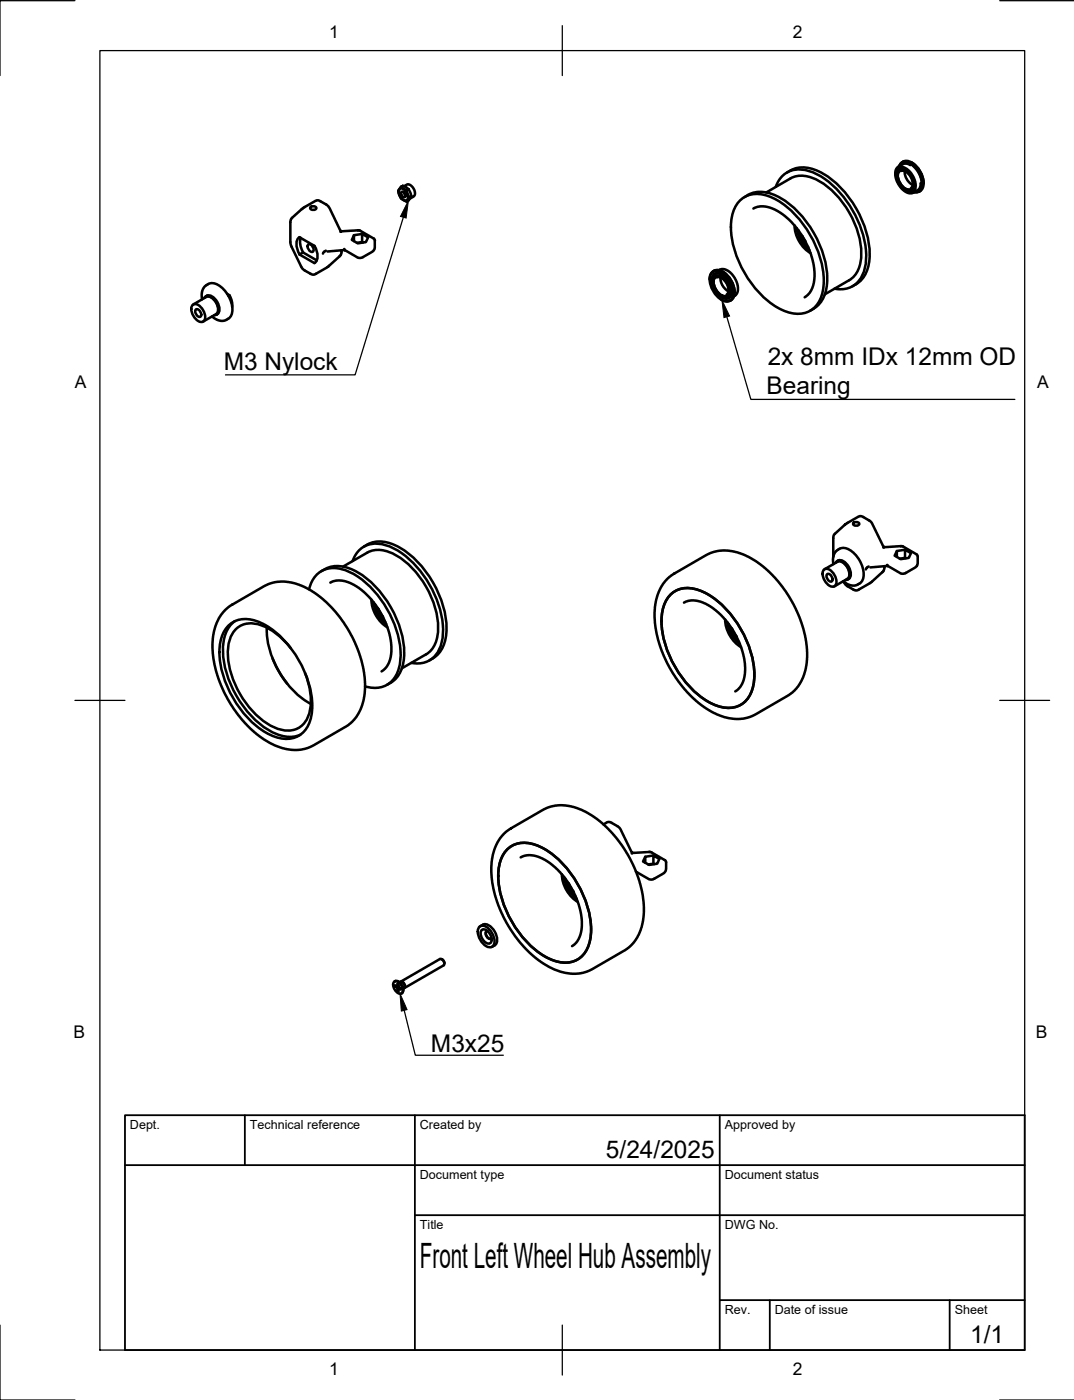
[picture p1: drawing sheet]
<svg xmlns="http://www.w3.org/2000/svg" width="215mm" height="280mm" viewBox="0 0 215 280" stroke-linecap="round" stroke-linejoin="round" font-family="sans-serif">
<!-- layer: Visible -->
<g fill="none" stroke="#000" stroke-width=".51">
<path d="M79.7 38.2h.1M80 37.7a1.55 1.55 0 0 1 1.4 2.4 1.55 1.55 0 0 1-1.4-2.4zM80.2 37.4l.4-.2 1.1 .7M80.2 37.4l.4-.2zM80.2 37.4h.1M80.2 39.7h.1M80.3 38.4l.2-.1a.68 .68 0 0 1 .6 .5 .68 .68 0 0 1-.2 .7 .79 .79 0 0 1-.6-1.1zM80.6 37.2h.1M80.8 37.3l.6-.4h.5l.4 .3 .5 .7 .2 .5v.6l-.2 .3-.8 .4M80.8 38.5l.3 .5M81.3 38.1l.4-.2 .6 1.4M81.4 38.1h.1"/>
<path d="M81.7 37.9l-.4 .2M81.7 37.8h.1M81.9 39.5l-.5-1a.88 .88 0 0 0-.8-.8h-.1a.39 .39 0 0 0-.4-.2 .39 .39 0 0 0-.3 .4l-.1 .4 .4 1.1 .4 .5 .8 .4M81.9 39.5h.1M82.3 39.3l-.4 .2M82.3 39.3h.1M148.9 39.4a5.9 5.9 0 0 1 6.8-.1 20.2 20.2 0 0 1 9.8 17.1 6.3 6.3 0 0 1-2.7 5.3M155.2 37.4a4.9 4.9 0 0 1 6.6-3.2 17.7 17.7 0 0 1 9.7 9.7 15.8 15.8 0 0 1 1.5 9.7 5 5 0 0 1-6.1 4.2M157.4 34.5a6 6 0 0 1 6.7 0 20.2 20.2 0 0 1 9.9 17 6.2 6.2 0 0 1-3.5 5.8M158.1 35.7l-4.9 2.8M158.1 35.7a5.6 5.6 0 0 1 5.4 .3 18.1 18.1 0 0 1 8.8 15.2 5.6 5.6 0 0 1-2.4 4.9M179.6 35v.1"/>
<path d="M179.6 35a.97 .97 0 0 1 .5-1 .97 .97 0 0 1 1.1 .1 3 3 0 0 1 1.4 3.6 .98 .98 0 0 1-1.4 .1M179.6 34.6h.1M179.7 34.3v.1M179.8 34.2a1.15 1.15 0 0 1 1.8 .2 3.1 3.1 0 0 1 1 3.3 1.15 1.15 0 0 1-1.9-.2 3.1 3.1 0 0 1-.9-3.3zM179.8 34.3a1.4 1.4 0 0 1 2.2 .5 2.66 2.66 0 0 1 .5 2.9 1.4 1.4 0 0 1-2.1-.6 2.66 2.66 0 0 1-.6-2.8zM180.1 34h.1M180.2 34.2l.8 .1 .7 .5 .5 .6 .4 1v.6l-.4 .7M180.2 33.9l-.1 .1a1.12 1.12 0 0 0-.5 1M180.6 33.4a1.24 1.24 0 0 0-1.3 1.7 4 4 0 0 0 2.6 3.3 1.01 1.01 0 0 0 1.2-.6M180.7 32.3l-.2 .2M180.7 32.3a2.59 2.59 0 0 1 2.9 1.4 4.1 4.1 0 0 1 .8 4.2l-.3 .3M181 34.2v.7l.4 1 .5 .7 .7 .4"/>
<path d="M181.2 37.8h.1M181.2 37.8a1.16 1.16 0 0 0 1.1 .1M181.6 38h.1M181.8 38h.1M182.1 33l-.7-.3-.6 .1-1.2 .6-.3 .4-.2 .5v.9l.6 1.7 .6 .7 .7 .7 .6 .3 .8 .1 1.5-.9 .3-1.2M182.1 32.8l.7 .5 .9 1.1 .5 1.1 .2 1.2M182.3 37.9h.1M182.4 32.5h.1M182.4 37.9h.1M182.4 32.5a5.1 5.1 0 0 1 2.4 4.2M182.5 37.8l-.2 .1M182.6 38.4a2.53 2.53 0 0 1-2.8-1.7 2.49 2.49 0 0 1 0-3.2l.8-.1 .8 .4 1.2 1.4 .4 .9 .2 1.1-.2 .8-.4 .4"/>
<path d="M182.9 38.4a1.48 1.48 0 0 0 1.6-1.9 4.8 4.8 0 0 0-3.2-4.1 1.23 1.23 0 0 0-1.4 .8 1.46 1.46 0 0 1 2.5-.4 4.9 4.9 0 0 1 2 4.9 1.25 1.25 0 0 1-1.5 .7M184.1 38.2l-.2 .1M40.9 59.6a1.15 1.15 0 0 1 1.9 .3 2.6 2.6 0 0 1 .6 3l-.5 .2M41.2 59.4l-2.5 1.5M41.2 59.4a2.05 2.05 0 0 1 2.3 1.7 1.42 1.42 0 0 1-.3 1.7l-2.6 1.5M41.3 59.2l-.1 .1M41.3 59.2a1.88 1.88 0 0 1 2.2 1.2 1.78 1.78 0 0 1-.2 2.6M41.6 56.9l-.8 .6-.3 .6-.2 .8 .1 1M41.7 56.8a2.72 2.72 0 0 1 3 1.1 5.4 5.4 0 0 1 1.6 5.2l-.6 .7-1.1 .4-1.2-.2-1-.7M45.4 58.8l.5 .3-.2 .1M45.9 59.1l.4 1 .1 1.3M59.9 50.9l.7-.4 2.8 1.6"/>
<path d="M59.9 50.9l3 1.7M60.2 47.6a3.5 3.5 0 0 0 .4 2.9M61.7 48.9a.99 .99 0 0 1 .9 1.5 .99 .99 0 0 1-.9-1.5zM62.2 41.4a.68 .68 0 0 1 1.1 .3 .68 .68 0 0 1-.7 .3 .68 .68 0 0 1-.5-.5zM62.9 49.2l-3-1.8a2.29 2.29 0 0 0-.3 2.9l.3 .6M62.9 49.2a3.1 3.1 0 0 1 .3 3.2l-.3 .2M65.2 50.1l-.6 .6M68.1 46.4l.1-.1-2.5-5-.3-.3-1.8-.9-.6 .1-2.5 1.5-2.4 2.3v4.8l2.2 4.6 .4 .6 1.5 .8 .7 .1 2.8-1.6 2.3-2.1M68.2 51l-.3 .3M68.3 50.1l-.1 .9M69 50.1l-3.5 .2M70.8 47.1l-.4 .9 1.2 .7 1.6-.3 .4-.9-1.2-.7v1.6l.2 .1"/>
<path d="M71.6 46.1l-3.4 .2M71.6 46.1l.4 .1 2.7 1.5 .3 .4M71.6 46.1h.1M72.4 46.8l-1.6 .3v1.1M72.4 48.4l-1 .2M75 48.1v1.5l-.3 .5-2.5 1.5-.7-.1-2.6-1.5v-.2M81.3 40.3l.4-.2zM81.4 40.3h.1M81.7 40.1l.6-.8-.5 .3-.5 .7M141.9 55.8v.1M142 55.8a1.46 1.46 0 0 1 .7-1.5 1.46 1.46 0 0 1 1.7 .1 5.1 5.1 0 0 1 2.3 4.8 1.41 1.41 0 0 1-2.3 .8M142.5 54.5a2.18 2.18 0 0 1 2.9 .9 4.4 4.4 0 0 1 1 4.3 1.65 1.65 0 0 1-2.6-.1 4.5 4.5 0 0 1-1.6-4.8z"/>
<path d="M142.6 54.3a2.06 2.06 0 0 1 2.7 .6 4.2 4.2 0 0 1 1.3 4.8l-.3 .3M142.7 56.3h.1M142.8 56.3a.97 .97 0 0 1 .4-1 .97 .97 0 0 1 1.1 .1 3 3 0 0 1 1.4 3.6 .98 .98 0 0 1-1.4 .1M142.8 55.8v.1M142.9 55.6h.1M142.9 54.8l.6-.1 .7 .1 .7 .6 .8 .9 .4 1 .2 1-.1 .9-.5 .5M142.9 55.5a1.15 1.15 0 0 1 1.9 .2 3.1 3.1 0 0 1 .9 3.3 1.15 1.15 0 0 1-1.8-.2 3.1 3.1 0 0 1-1-3.3zM142.9 54.8a2.53 2.53 0 0 0 .1 3.2 2.53 2.53 0 0 0 2.8 1.7M143 55.5a1.4 1.4 0 0 1 2.1 .6 2.66 2.66 0 0 1 .6 2.9 1.4 1.4 0 0 1-2.2-.6 2.66 2.66 0 0 1-.5-2.9zM143.2 55.3a1.16 1.16 0 0 0-.5 1M143.3 55.2l-.1 .1M143.3 55.5l.5-.1 .5 .2 .5 .4 .6 .7 .3 .9v.7l-.4 .7"/>
<path d="M143.4 55.2l-.2 .1M143.7 54.7a1.24 1.24 0 0 0-1.3 1.6 4 4 0 0 0 2.6 3.4 1.01 1.01 0 0 0 1.2-.7M143.8 54l1-.2 .7 .3 .9 .8 .6 .7 .5 1.3 .1 1.1-.2 .7-.5 .6M144.1 55.5l.1 .8 .4 .9 .5 .6 .6 .5M144.3 60h.1M144.3 59.1h.1M144.3 59.1a1.16 1.16 0 0 0 1.2 .1M144.5 54.3l.1 .1M144.6 54.4a5.1 5.1 0 0 1 2.4 4.1M144.7 59.3h.1M145 59.3h.1M145.5 59.2h.1"/>
<path d="M145.6 59.1l-.1 .1M147.9 40.3a5.3 5.3 0 0 1 6.4-.8 19.4 19.4 0 0 1 9.5 11.4 11.9 11.9 0 0 1-.1 9.7 4.9 4.9 0 0 1-5.9 1.9 16.5 16.5 0 0 1-8.9-7.9 17.1 17.1 0 0 1-2.4-11.6l.3-1.1zM150.7 41.7l.9-.3 1.4-.1 1 .2 1.7 .8 1.4 1 1.3 1.2 2.1 2.8 1.1 2 .7 1.8 .4 1.5 .2 2v1.6l-.4 1.3-.6 1.1-.9 .9M158.9 45.1a6.8 6.8 0 0 0 3.2 5.5M159.4 45.6a5.9 5.9 0 0 0 2.5 4.4M159.7 46l.6 1.7 .6 1 .8 .8M160.5 47.2l.6 1.1M169.8 56.1l-4.8 2.8M38.5 61a1.61 1.61 0 0 1 2.1 1.1 1.61 1.61 0 0 1-.1 2.3 2.47 2.47 0 0 1-2-3.4zM39.2 61.9a.99 .99 0 0 1 .9 1.5 .99 .99 0 0 1-.9-1.5zM146.2 60.1l-.2 .1M162.8 61.8l-.7 .4"/>
<path d="M61.8 117.9a5 5 0 0 1 6.5-4 15.8 15.8 0 0 1 8.8 7.3 18.2 18.2 0 0 1 2.9 11.5 5.1 5.1 0 0 1-5.9 4.9l-1.1-.3M65 113.9l-.7 .4M65 113.9a6.3 6.3 0 0 1 6 .3 20.2 20.2 0 0 1 9.8 17 6.3 6.3 0 0 1-2.7 5.4M66.1 116.6l1-.4 1.1-.1 1.4 .3 1.2 .6 1.6 1.1 1.5 1.4 2.2 3 1 1.9 .6 1.7 .6 3.2-.1 1.7-.4 1.6-.6 1.1-.9 .6M68.6 113.4l4.9-2.8a5.6 5.6 0 0 1 5.4 .3 18.1 18.1 0 0 1 8.7 15.2 5.6 5.6 0 0 1-2.4 4.8l-4.9 2.8M70.5 112.3a4.9 4.9 0 0 1 6.7-3.2 17.7 17.7 0 0 1 9.6 9.6 15.8 15.8 0 0 1 1.6 9.8 5 5 0 0 1-6.1 4.1M72.8 109.4a6 6 0 0 1 6.7-.1 20.2 20.2 0 0 1 9.8 17 6.3 6.3 0 0 1-3.4 5.8M74.3 120a6.8 6.8 0 0 0 3.2 5.5M133.4 115.9l1.4-1.1 6.4-3.7 1.4-.6 1.4-.3 2.6 .1 2.1 .6 2.5 1.4 1.9 1.5 2.7 2.7 2.1 2.9 1.5 3 1.3 3.5 .7 3.6v2.9l-.3 1.6-.4 1.4-.7 1.3-.7 1.1-1.5 1.3-6.6 3.8-1.1 .5-1.5 .4-1.3 .1-1.5-.2-2.2-.7-2.3-1.2-2-1.6-2.7-2.7-2.1-2.9-1.8-3.7-1.3-4-.5-3.4 .3-3.2 .4-1.3 .6-1.5zM134 119.1a5.3 5.3 0 0 1 6.5-.8 19.4 19.4 0 0 1 9.5 11.4 11.9 11.9 0 0 1-.2 9.7 4.9 4.9 0 0 1-5.9 2 16.5 16.5 0 0 1-8.9-8 17.1 17.1 0 0 1-2.4-11.6l.4-1zM164.8 114a1.61 1.61 0 0 1 2.1 1 1.61 1.61 0 0 1-.1 2.4 2.47 2.47 0 0 1-2-3.4zM165.5 114.8a.99 .99 0 0 1 .9 1.5 .99 .99 0 0 1-.9-1.5z"/>
<path d="M166.7 112.9v-1.6l.3-.8 .4-.4a2.14 2.14 0 0 1 3.1 .3 5.7 5.7 0 0 1 2.1 5.6l-.7 .8-1 .4-1-.2-1.2-.7M167.1 112.6a1.15 1.15 0 0 1 2 .3 2.6 2.6 0 0 1 .6 2.9l-.6 .2M167.4 112.3a1.42 1.42 0 0 1 2 .6 2.57 2.57 0 0 1 .6 2.7l-.2 .2M167.5 112.4a2.05 2.05 0 0 1 2.3 1.7 1.42 1.42 0 0 1-.3 1.7M167.5 112.4l-2.5 1.5M169.5 115.8l-2.6 1.5M169.8 115.8l-.2 .1M170.8 104.6a.68 .68 0 0 1 1.1 .3 .68 .68 0 0 1-.7 .3 .68 .68 0 0 1-.5-.5zM173.8 113.3l-.4 .3-.2 .3M176.6 114.4l-2.4 2.1-2.8 1.6-.6-.1-1.4-.8-.6-.8M176.8 109.5l-.1 .1M176.8 109.5l-2.5-5-1.7-1.1-.6-.1-2.9 1.6-2.3 2.1-.1 .5v3.9"/>
<path d="M176.9 113.5l-.1 .6-.3 .4M176.9 113.3v.3M176.9 109.4h.1M177.5 113l.1 .2M177.6 113.2l-3.5 .3M179.4 110.2l-.4 1 1.2 .7 1.6-.3 .4-.9-1.2-.7v1.6l.2 .1M180.4 109.3l-3.5 .2M180.4 109.3l3.1 1.7 .1 1.7-.2 .5-2.6 1.6-.7-.1-2.5-1.5M181 110l-1.6 .2v1.2M181 111.6l-1 .2M45 122.1l1.1-.9 6.7-3.9 1-.5 1.7-.4h2.2l2.1 .6 2.2 1 2.4 1.7 2.7 2.7 2.2 3 1.7 3.2 1.3 3.5 .7 3.6v2.9l-.3 1.6-.5 1.6-1.4 2.2-1.6 1.4-6.5 3.7-1 .5-1.7 .4-2.6-.1-2.2-.7-2.5-1.3-1.9-1.5-2.6-2.7-2.3-3.2-1.9-3.9-1.1-3.6-.4-3.3 .3-3.2 .4-1.6 .6-1.2zM45.6 125.3a5.3 5.3 0 0 1 6.4-.8 19.4 19.4 0 0 1 9.5 11.4 11.9 11.9 0 0 1-.1 9.7 4.9 4.9 0 0 1-5.9 2 16.5 16.5 0 0 1-8.9-8 17.1 17.1 0 0 1-2.4-11.6l.3-1z"/>
<path d="M47 124.3a6.7 6.7 0 0 0-2.4 5.5 20.4 20.4 0 0 0 9.6 16.5 6.7 6.7 0 0 0 5.9 .7M53.4 125.6a18.1 18.1 0 0 0 8.8 15.2M54.5 131.7a22.5 22.5 0 0 0 2.9 5.1M58.1 129.6a11.6 11.6 0 0 0-7.6-4.9 4.5 4.5 0 0 0-4.8 4.3 17.1 17.1 0 0 0 4.8 13.3 9.9 9.9 0 0 0 7.6 3.8 4.5 4.5 0 0 0 3.9-4.2 13.7 13.7 0 0 0-1-7.2M74.7 120.5a5.9 5.9 0 0 0 2.5 4.4M75 120.9l.3 1.1 .5 1.1 1.3 1.3M75.6 121.7l.3 .8 .7 1M75.7 121.8l.9 1.6M78.1 136.6l-.7 .4M136.8 120.6l.9-.4 1.4-.1 1 .3 1.5 .6 1.5 1.1 1.3 1.2 1.5 1.7 1 1.6 1.5 3.3 .4 1.5 .3 2-.1 1.4-.3 1.6-.7 1.1-.9 .8M145.1 124a6.8 6.8 0 0 0 3.2 5.5M145.5 124.5a5.9 5.9 0 0 0 2.5 4.3"/>
<path d="M145.8 124.9l.5 1.7 .7 1 .8 .8M146.4 125.7l.3 .8 .7 1M146.4 125.8l1 1.6M100.8 166.9l1.2-1 6.7-3.9 1.2-.5 1.3-.3 1.9-.1 2.3 .6 1.9 .8 2.7 1.8 2.5 2.5 2.3 2.9 1.8 3.3 1.3 3.3 .5 2.1 .4 2.2v2.6l-.7 2.9-.6 1.5-.7 .9-.9 1-.9 .6-6.5 3.8-1 .5-1.3 .3-2 .1-2.2-.4-2.2-1-2.8-1.9-2.7-2.6-2.1-2.8-1.9-3.5-1.3-3.5-.7-3.6v-2l.1-1.6 .4-1.5 .5-1.4 .8-1.4zM101.3 170.1a5.3 5.3 0 0 1 6.5-.8 19.4 19.4 0 0 1 9.5 11.4 11.9 11.9 0 0 1-.1 9.7 4.9 4.9 0 0 1-6 1.9 16.5 16.5 0 0 1-8.8-7.9 17.1 17.1 0 0 1-2.5-11.6l.4-1.1zM104.2 171.5l1-.3 1.1-.1 1.4 .3 1.3 .6 1.5 1 1.2 1.1 2.2 2.9 1 1.7 .8 2.2 .4 1.4 .3 2-.1 1.7-.3 1.3-.6 1.1-1 .9M112.4 174.9a6.8 6.8 0 0 0 3.2 5.6M112.8 175.5a5.9 5.9 0 0 0 2.5 4.3M113.1 175.8l.3 1.2 .5 1.1 1.3 1.3M113.7 176.7l.5 1.1 .5 .7M113.8 176.8l.9 1.6M120.7 164.9l.6-.3 .6-.1 1.9 1 .4 .5 2.1 4.4 .3 .2"/>
<path d="M126.5 170.7l-.1 .1M129.1 171.4l-.5 1 1.2 .6 1.7-.2 .4-.9-1.2-.7v1.6l.2 .1M129.8 170.5l-3.2 .2M129.9 170.5h.4l2.7 1.6 .2 .4M129.9 170.4h-.1M130.7 171.2l-1.6 .2v1.2M130.7 172.8l-1 .2M133.2 172.5v1.4l-.1 .5-.4 .4-2 1.1h-1l-2.5-1.5M78.9 196.4a1.6 1.6 0 0 1 1.4 2.4 1.6 1.6 0 0 1-1.4-2.4zM79 196.3a1.61 1.61 0 0 1 1.4 2.4l-.1 .1M79 196.3l-.1 .1M79 197.3a.64 .64 0 0 1 .5 .9"/>
<path d="M79 197.1l.3 .2h-.3zM79.4 197.3l.1-.1v-.3l.2 .1 .2 .6M79.6 197.3h-.1M79.7 197.9v.4l-.2-.1M79.7 197.9l-.2 .3M79.7 196.4l.5 .3M79.9 197.6l.3 .2v.2l-.3-.2-.2 .1M79.9 197.7l-.2 .1M80 196.6a.69 .69 0 0 1 .8 .3 .69 .69 0 0 1-.1 .8M80.1 196.5l.1-.1a.86 .86 0 0 1 .7 1.3h-.2M80.7 197.5v.6M88 191.9l-7.8 4.5"/>
<path d="M88 191.9a.85 .85 0 0 1 .7 1.2M88.4 191.9l.3 .3 .2 .6M88.7 193.2l-7.8 4.5M95.8 185.5a1.19 1.19 0 0 1 1.9 .3 3.2 3.2 0 0 1 1 3.4 1.19 1.19 0 0 1-1.9-.2 3.2 3.2 0 0 1-1-3.5zM96.4 186.1a1.36 1.36 0 0 1 1.7 1 1.2 1.2 0 0 1-.2 1.7 1.97 1.97 0 0 1-1.5-2.7zM96.6 185l-.5 .3M96.6 185a2.1 2.1 0 0 1 2.4 1.4 2.1 2.1 0 0 1 0 2.7l-.6 .3M97.3 186.3a1 1 0 0 0 .9 1.5M97.5 186.3h-.2a1 1 0 0 0 .9 1.5l.1-.2"/>
</g>
<g fill="#000">
<circle cx="79.7" cy="38.2" r=".25"/>
<circle cx="80.2" cy="37.4" r=".25"/>
<circle cx="80.2" cy="39.7" r=".25"/>
</g>
<!-- layer: TITLEBLOCK -->
<path d="M25 223.1h180v47h-180zM25 233.1h180M49 223.1v10M83 223.1v47M144 223.1v47M83 243.1h122M144 260.1h61M154 260.1v10M190 260.1v10" fill="none" stroke="#000" stroke-width=".36"/>
<!-- layer: Leaders -->
<path d="M81.7 40.1l-.5 3.5-1.1-.3zM144.4 60l1.5 3.2-1.1 .3zM80 198.8l1.4 3.2-1.1 .3z" fill="#000" stroke="#000" stroke-width=".2"/>
<path d="M80.7 43.5l-9.7 31.5h-25.9M145.4 63.4l4.8 16.5h52.8M80.9 202.1l2.2 9h17.6" fill="none" stroke="#000" stroke-width=".25"/>
<!-- layer: BORDER -->
<path d="M15 .1h-15v15M20 10.1h185v260h-185zM112.5 5.1v10M200 .1h14.9M15 140.1h10M200 140.1h10M0 265.1v15h15M112.5 265.1v10M200 280.1h14.9" fill="none" stroke="#000" stroke-width=".25"/>
<text font-size="7" x="84" y="253.6">Front Left Wheel Hub Assembly</text>
<g font-size="4.9">
<text x="44.7" y="74">M3 Nylock</text>
<text x="153.6" y="73.1">2x 8mm IDx 12mm OD</text>
<text x="153.4" y="78.9">Bearing</text>
<text x="86.2" y="210.4">M3x25</text>
<text x="121.2" y="231.6">5/24/2025</text>
<text x="194.1" y="268.8">1/1</text>
</g>
<g font-size="3.5">
<text x="65.8" y="7.6">1</text>
<text x="158.6" y="7.6">2</text>
<text x="15" y="77.6">A</text>
<text x="207.5" y="77.6">A</text>
<text x="14.7" y="207.6">B</text>
<text x="207.2" y="207.6">B</text>
<text x="65.8" y="275.1">1</text>
<text x="158.6" y="275.1">2</text>
</g>
<g font-size="2.5">
<text x="26" y="225.9">Dept.</text>
<text x="50" y="225.9">Technical reference</text>
<text x="84" y="225.9">Created by</text>
<text x="145" y="225.9">Approved by</text>
<text x="84" y="235.9">Document type</text>
<text x="145" y="235.9">Document status</text>
<text x="84" y="245.9">Title</text>
<text x="145" y="245.9">DWG No.</text>
<text x="145" y="262.9">Rev.</text>
<text x="155" y="262.9">Date of issue</text>
<text x="191" y="262.9">Sheet</text>
</g>
</svg>
